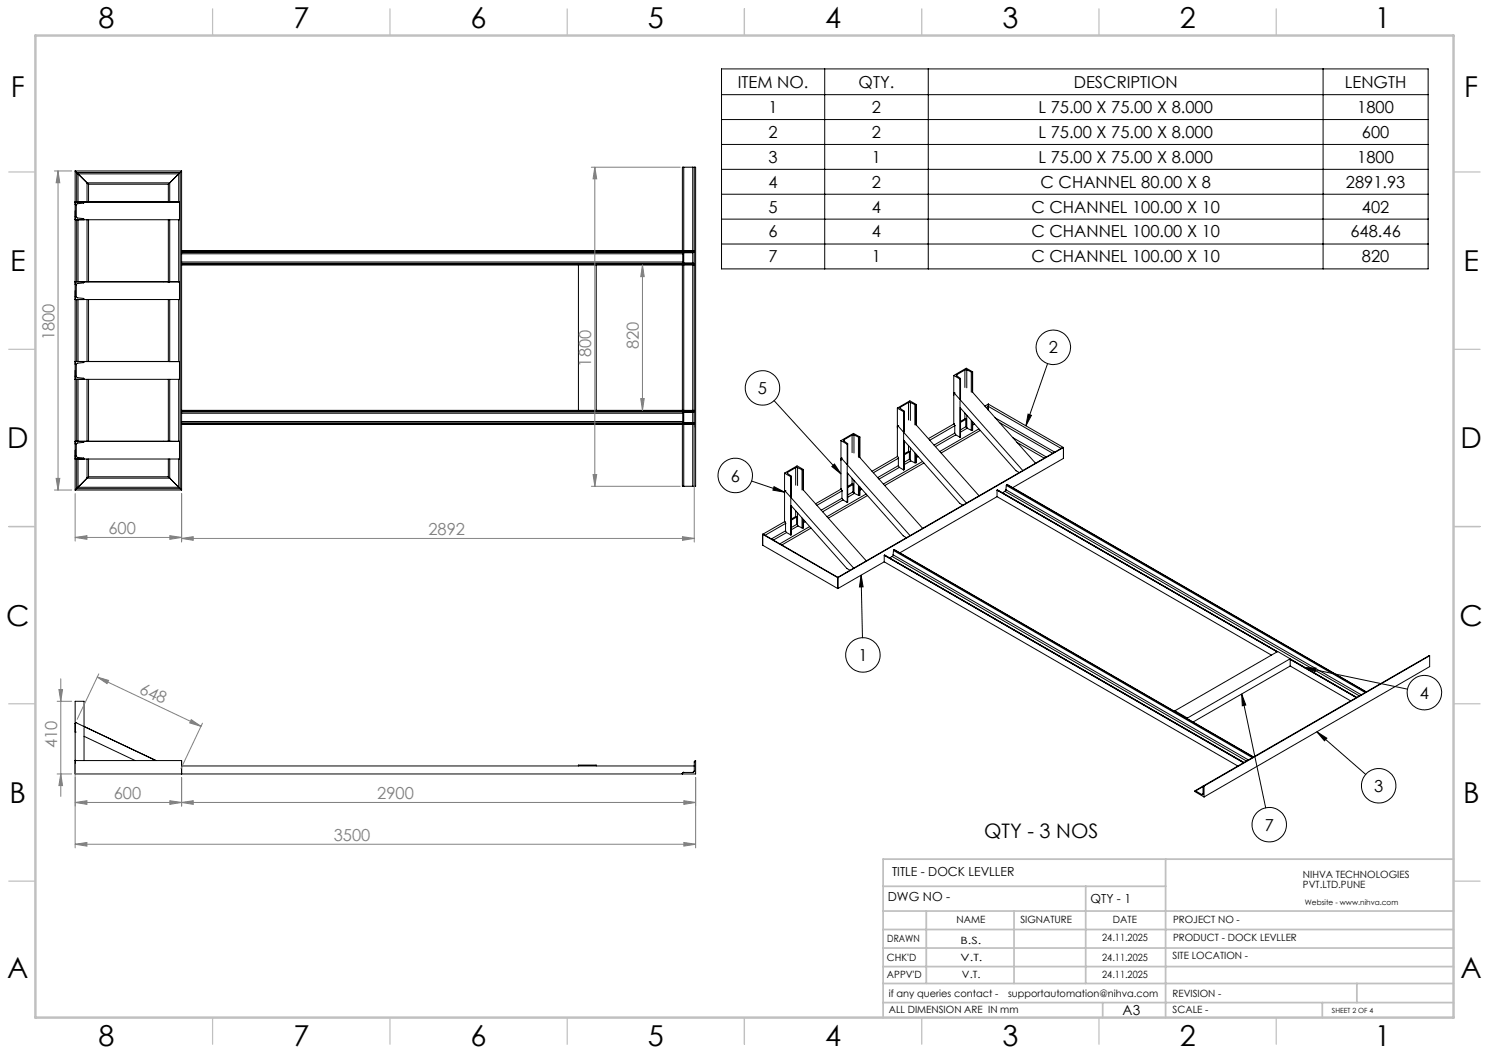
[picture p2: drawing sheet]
<svg xmlns="http://www.w3.org/2000/svg" width="420mm" height="297mm" viewBox="0 0 420 297" stroke-linecap="round" stroke-linejoin="round" font-family="sans-serif">
<g fill="none" stroke="#000" stroke-width=".28">
<path d="M203.5 19.4h199.3v56.4h-199.3zM232.6 19.4v56.4M261.8 19.4v56.4M373.2 19.4v56.4M203.5 26.7h199.3M203.5 33.7h199.3M21.2 57.7h.1M21.2 57h.1M21.2 48.2l.4 .4M21.2 48.2v90M21.2 57h29.4v5h-29.4M21.2 48.2h30"/>
<path d="M21.6 48.6l.4 .4M21.6 48.6v8.4M21.6 48.6h29.2M22 49l2.6 2.6M22 49h28.4M22 49v8M23.7 57l-.1 .3-1.8 .2-.3 .3 .1 3.5 1.9 .4 .2 .3M24.6 51.6l.4 .4M24.6 51.6h23.3M24.6 51.6v5.4M25 52v5M25 52h22.5"/>
<path d="M47.5 57h.1M47.5 52v5M47.9 51.6l-.4 .4M47.9 51.6v5.4M50.4 49l-2.5 2.6M50.4 49v8M50.8 48.6l-.4 .4M50.8 48.6v89.2M51.2 48.2l-.4 .4M51.2 48.2v90M192.9 47.2h-.4v23.5M192.9 47.2h2.5"/>
<path d="M192.9 47.2v23.5M195.4 47.2h.4M195.4 47.2v23.5M195.8 47.2h.4v90h-.4M195.8 47.2v90M203.5 40.7h199.3M203.5 47.8h199.3M203.5 54.8h199.3M21.2 79.5h.1M21.2 79.5h29.4v5h-29.4M21.3 62h.1M21.6 62v17.5"/>
<path d="M22 62v17.5M23.7 79.5l-.2 .3-1.7 .2-.3 .3 .1 3.5 2 .4 .1 .3M24.6 62v17.5M25 62v17.5M47.5 79.5h.1M47.5 62v17.5M47.9 62v17.5M50.4 62v17.5M51.2 74.7h144.6M51.2 71h144.6M51.2 70.8h144.6M51.2 70.7h144.6"/>
<path d="M51.2 74.6h144.6M51.2 74.4h144.6M51.2 71.2h144.6M51.2 74.3h144.6M51.2 71.6h141.4M51.2 73.9h141.4M163.2 74.7v41M168.2 74.7v41M192.5 74.7v41M192.6 73.9l.3 .3M192.6 71.6v2.3M192.9 71.3l-.3 .3"/>
<path d="M192.9 71.3h2.5M192.9 74.2h2.5M192.9 71.3v2.9M192.9 74.7v41M195.4 74.2l.3 .1M195.4 71.3v2.9M195.4 74.7v41M195.7 71.2l-.3 .1M203.5 61.8h199.3M203.5 68.8h199.3M21.2 80.2v.1M21.3 84.5h.1"/>
<path d="M21.6 84.5v17.4M22 84.5v17.4M24.6 84.5v17.4M25 84.5v17.4M47.5 84.5v17.5M47.9 84.5v17.5M50.4 84.5v17.5M21.2 102.7v.1M21.2 102h29.4v5h-29.4M21.3 107h.1M21.6 107v17.5M22 107v17.5"/>
<path d="M23.7 102l-.1 .3-1.7 .1-.4 .4 .1 3.5 2 .4 .1 .3M24.6 107v17.5M25 107v17.5M47.4 101.9l.4 .1M47.5 107v17.5M47.9 107v17.5h2.5v-17.5M51.2 115.7h144.6M51.2 115.8h144.6M51.2 116h144.6M51.2 119.6h144.6M51.2 119.4h144.6M51.2 119.7h144.6"/>
<path d="M51.2 116.2h144.6M51.2 119.3h144.5M51.2 116.6h141.4M51.2 118.9h141.4M192.5 119.7v17.5h.4M192.6 118.9l.3 .3M192.6 116.6v2.3M192.9 116.3l-.3 .3M192.9 116.3h2.5M192.9 119.2h2.5M192.9 116.3v2.9M192.9 119.7v17.5"/>
<path d="M195.4 119.2l.3 .1M195.4 116.3v2.9M195.4 119.7v17.5M195.7 116.2l-.3 .1M195.7 119.3h.1M218.3 113l18.9 20.7M253.1 115.1l.1 13.6M253.1 115.1l1.8 1M253.9 115.2l1.1 .7v.2M254 114.9l-.1 .3M254 114.9v.3M254.9 116.1v5.9"/>
<path d="M255 116.1h-.1M255 116.1v5.8M255 116v5.8M256.3 113.5h.5M256.3 113.5l-2.3 1.4M256.3 113.5v5M256.8 113.5l1.3 .6M256.8 113.5v5.1M258.1 114.1h.3M258.1 114.1v5.7M258.4 114.1v5.8M258.4 114.1v5.8l17.8 19.9"/>
<path d="M258.4 114.1l-1.8-1-3.5 2M258.4 114.1h.1M269 105.9l.1 13.7M269 105.9l1.8 1M269.1 119.6l-7.2 4.1M269.1 119.6l.2 .5M269.1 110.8h.1M269.1 110.8l19.4 21.9M269.1 110.8l-.1 .2M269.8 106l1.1 .7v.2M269.9 105.7l-.1 .3M269.9 105.7v.3"/>
<path d="M270.8 106.9v5.8M270.8 113v10.3M270.8 115l15.8 17.8 .9 .5M270.9 106.9h-.1M270.9 106.9v5.8M270.9 115.1v8.2M270.9 106.8v5.8M272.2 118.1l.2 .2M272.2 104.3l-2.3 1.4M272.2 118.1l-1.3 .7M272.2 104.3v5M272.2 116.5v1.6"/>
<path d="M272.4 118.3v2.1M272.4 118.3l-1.5 .8M272.7 104.3h-.5M272.7 104.3l1.3 .6M272.7 104.3v5.1M272.7 117.1v3.5M274 104.9h.3M274 104.9v5.7M274 118.6v2.8M274.3 104.9v5.8M274.3 118.9v2.4M274.4 110.7l17.7 19.9"/>
<path d="M274.4 104.9l-1.8-1-3.6 2M274.4 104.9h-.1M274.4 104.9v5.8M274.4 119l-.1 2.3M274.5 119.2l-.1 .1M274.9 119.6l-.5 .3M278.8 114v.6M278.8 114l-1 .5M278.8 114.6v1.1M278.8 114l21.2 12.2M278.8 114.6l-.6 .4M278.8 114.6l20.5 11.9"/>
<path d="M280.7 117.8l16.8 9.7M281.9 119.2l15 8.6M290 116.8l.9 .4-1.5 2.9zM295.5 102.5l-6.1 17.6M21.2 125.2v.1M21.2 124.5h29.4v5h-29.4M21.2 138.2h30M21.3 129.5h.1M21.6 137.8l-.4 .4M21.6 137.8h29.2M21.6 129.5v8.3M22 137.4l-.4 .4"/>
<path d="M22 137.4h28.4M22 129.5v7.9M23.7 124.5l-.1 .3-1.7 .2-.4 .3 .1 3.5 .3 .2 1.7 .2 .1 .3M24.6 134.9h23.3M24.6 134.9l-2.6 2.5M24.6 129.5v5.4M25 134.5l-.4 .4M25 134.5h22.5M25 129.5v5M47.5 124.5h.1M47.5 134.5l.4 .4M47.5 129.5v5"/>
<path d="M47.9 134.9l2.5 2.5M47.9 129.5v5.4M50.4 137.4l.4 .4M50.4 129.5v7.9M50.8 137.8l.4 .4M192.9 137.2h2.5M195.4 137.2h.4M212 135.7l9.3 3.1M218.3 137.3l3 1.5-3.3-.5zM221.3 133.5l.1 13.6M221.3 133.5l1.8 1M221.4 138.4h.1"/>
<path d="M221.4 138.4l19.4 21.9M221.4 138.4l-.1 .2M222.1 133.2l-.1 .3 1.1 .9M222.1 133.2v.4M223.1 134.5v5.8M223.1 134.4v.1M223.1 134.4v5.9M223.2 134.4v5.8M224.4 131.9h.6M224.4 131.9l-2.3 1.3M224.4 131.9v4.9M225 131.9l1.2 .6"/>
<path d="M225 131.9v5M226.2 132.5v5.7M226.6 132.5h-.4M226.6 132.5v5.8M226.6 132.4v5.9l17.7 19.9M226.6 132.4l-1.8-1-3.5 2.1M226.6 132.4v.1M234.6 131.6l.8-.7 1.8 2.8zM237.2 124.3l.1 13.6M237.2 124.3l1.8 1M237.3 137.9l-7.3 4.2M237.3 137.9l.2 .6"/>
<path d="M237.3 129.2h.1M237.3 129.2l19.4 21.9M237.3 129.2l-.1 .2M237.5 138.5v2M237.5 138.5l-7.1 4M238.1 124l-.2 .3 1.2 .8-.1 .2M238.1 124v.4M239 125.3v5.8M239 131.4v10.3M239 133.4l15.8 17.7 .9 .6M239 125.3h.1M239 133.4v8.3"/>
<path d="M239.1 133.5l-.1 8.2M239.1 125.2v5.8M240.3 136.5l.3 .2M240.3 122.7l-2.2 1.3M240.3 136.5l-1.2 .7M240.3 122.7v5M240.3 134.9v1.6M240.6 138.7l.3 .3M240.6 136.7v2M240.6 136.7l-1.5 .8M240.6 138.7l-1.5 .9M240.9 122.7h-.6"/>
<path d="M240.9 122.7l1.2 .6M240.9 139l.1 .2M240.9 122.7v5.1M240.9 135.5v3.5M241 139.2l1.1 .5M241 139.2l-1.9 1.1M242.1 123.3h.4M242.1 139.7h.4M242.1 123.3v5.7M242.1 136.9v2.8M242.5 123.3v5.8M242.5 137.3v2.4"/>
<path d="M242.5 123.3v5.7l17.7 20M242.5 123.3l-1.8-1.1-3.5 2.1M242.5 123.3h.1M242.7 137.5l-.2 .1M243.1 138l-.6 .3M244.3 139.3l-11 6.4M244.7 139.8l-11.1 6.4M253.2 128.7l-7.2 4.2M253.2 128.7l.2 .6M253.2 120h.1M253.2 120l19.4 21.9M253.2 120l-.1 .2"/>
<path d="M253.4 131.3l.3 .5M253.4 129.3v2M253.4 129.3l-7.1 4M253.4 131.3l-5.9 3.4M253.7 131.8l1.2 .7M253.7 131.8l-5.8 3.3M254.9 122.2v10.3M254.9 124.2l15.8 17.8 .9 .5M255 132.5h-.1M255 124.2v8.3M255 124.3v8.2M256.3 127.3l.2 .2"/>
<path d="M256.3 127.3l-1.3 .7M256.3 125.7v1.6M256.5 129.5l.3 .3M256.5 127.5v2M256.5 127.5l-1.5 .8M256.5 129.5l-1.5 .9M256.8 129.8l.1 .2M256.8 126.3v3.5M256.9 130l1.2 .5M256.9 130l-1.9 1.1M258.1 130.5h.3M258.1 127.7v2.8"/>
<path d="M258.4 128.1v2.4M258.4 128.2v2.3M258.6 128.3l-.2 .1M259 128.8l-.6 .3M260.2 130.2l-11 6.3M260.6 130.6l-11 6.3M269.3 122.2l.3 .5M269.3 120.1v2.1M269.3 120.1l-7 4.1M269.3 122.2l-5.8 3.4M269.6 122.7l1.2 .6M269.6 122.7l-5.8 3.3"/>
<path d="M270.9 123.3h-.1M272.4 120.4l.3 .2M272.4 120.4l-1.5 .8M272.7 120.6l.1 .2M272.8 120.8l1.2 .6M272.8 120.8l-1.9 1.1M274.3 121.3l-.3 .1M276.1 121l-11 6.3M276.5 121.4l-11 6.4M281.2 138.3v1.8M281.2 138.3l79 45.6M281.3 138.2l79 45.6"/>
<path d="M281.3 138.2l-.1 .1M283.5 138.6l-.7 .4M283.5 138.6l99.9 57.7M283.7 138.1l-.2 .5M283.7 138.1l100.3 57.9M283.8 136.9l-.1 1.2M283.8 136.9l101.3 58.4M284 136.7l-.2 .2M284 136.7l101.4 58.5M284 136.7l101.3 58.5M285.7 123.4l9.4 5.5M286.8 124.8l7.7 4.4"/>
<path d="M299.6 126.3l-63.3 36.5M300 126.2l-.4 .1M300 126.2l-63.7 36.7M300 126.2v3.1l-14.4 8.2M215.1 150.7l21.2 12.1M215.1 150.7l21.2 12.2M215.1 150.7v3.1l21.2 12.2M221.4 147.1l-6.3 3.6M221.4 147.1l.2 .5M221.6 149.7l.3 .5M221.6 147.6v2.1M221.6 147.6l-5.8 3.4"/>
<path d="M221.6 149.7l-4 2.3M221.9 150.2l1.2 .7M221.9 150.2l-3.7 2.1M223.1 140.6v10.3M223.1 142.6l15.8 17.7 .8 .5M223.1 150.8v.1M223.1 142.6v8.2M223.2 142.7l-.1 8.1M224.4 145.7l.3 .1M224.4 145.7l-1.2 .7M224.4 144.1v1.6M224.7 147.9l.3 .3"/>
<path d="M224.7 145.8v2.1M224.7 145.8l-1.5 .9M224.7 147.9l-1.5 .9M225 148.2l.1 .1M225 144.7v3.5M225.1 148.3l1.1 .6M225.1 148.3l-1.9 1.1M226.2 148.9h.4M226.2 146.1v2.8M226.6 146.5v2.4M226.8 146.7l-.2 .1M227.2 147.1l-.6 .4"/>
<path d="M228.4 148.5l-8.4 4.9M228.8 148.9l-8.2 4.8M237.5 140.5l.3 .5M237.5 140.5l-5.9 3.4M237.8 141l1.2 .7M237.8 141l-5.8 3.4M239 141.7h.1M249.4 158.5l-13.1 7.5M249.4 158.5l99.8 57.6M249.4 156.6v1.9M249.4 156.6l101.4 58.6M249.5 156.6l101.4 58.4"/>
<path d="M249.5 156.6h-.1M249.5 156.6l101.3 58.5M251.6 156.9l-.7 .5M251.6 156.9l100 57.8M251.9 156.5l-.3 .4M251.9 156.5l100.2 57.8M252 155.3l-.1 1.2M252 155.3l101.3 58.4M252.2 155l-.2 .3M252.2 155l101.4 58.5M252.2 155l101.3 58.5M281.2 140.1l-27.4 15.8"/>
<path d="M281.2 140.1l77.4 44.7M236.3 162.8v.1M236.3 162.9v3.1M242.9 162.2l.4 17.7M242.9 162.2l.6 3.3-1.1 .1zM350.2 195.8l6.8 32.1M350.2 195.8l1.2 3.1-1 .2zM363.9 185.8l18.8 10.9M363.9 185.8l-29 16.7M363.9 185.8v2.1M363.9 187.9l-27.4 15.8M363.9 185.8l-3.5-2-29 16.7"/>
<path d="M363.9 187.9l17.1 9.8M363.9 186l18.7 10.8M367.8 188.3l29.2 6.1M367.8 188.3l3.4 .2-.2 .9zM403.3 185l-66.3 38.1M403.3 185v3l-63.7 36.8M403.3 185l-63.7 36.7M21.2 206.5h.1M21.3 203.8h.1M21.3 203.8l22.7 10.7M21.3 203.8l-.1 .2M21.4 214.5h-.2h30v3.8"/>
<path d="M23.7 207.7l14.4 6.8M23.7 205.2v9.3M44.1 214.5l-20.4-9.6v-7.1h-2.5v20.5h175v-3.8l-.4 .3v2.7M51.2 216h144.6M163.2 216v-.2h5v.2M192.4 218.2l.5-.3-.4 .4zM192.9 217.9h2.5M195.8 217.5l-.4 .4M331.4 200.5l3.5 2M331.4 200.5v.2M334.9 202.5v.2M371.4 206.4l13.8 12"/>
<path d="M371.4 206.4l2.9 1.8-.7 .7zM337.3 223.1l-.3 .1 2.6 1.6M337.3 223.1l1.8 1M339.3 223.9v.3l-.2-.1M339.3 221.9v2M339.3 223.9l-.2 .2M339.3 221.9l-2 1.2M339.6 221.7l-.3 .2M339.6 221.7v3.1"/>
<circle cx="297.1" cy="98" r="4.9"/>
<circle cx="215.1" cy="109.4" r="4.9"/>
<circle cx="207.4" cy="134.1" r="4.9"/>
<circle cx="243.4" cy="184.7" r="4.9"/>
<circle cx="401.8" cy="195.4" r="4.9"/>
<circle cx="358" cy="232.6" r="4.9"/>
<circle cx="388.9" cy="221.6" r="4.9"/>
</g>
<g fill="none" stroke="#808080" stroke-width=".28">
<path d="M15.3 48.2h4.9M16.4 48.2l.5 3.3h-1.1zM16.4 48.2v90M166.8 47.2h25.1M167.8 47.2v90M167.8 47.2l.5 3.2h-1zM181.2 74.7v41M181.2 74.7l.5 3.3h-1zM180.7 112.4h1l-.5 3.3zM15.3 138.2h4.9M15.8 134.9h1.1l-.5 3.3zM21.2 139.2v13.4"/>
<path d="M51.2 139.2v13.7M166.8 137.2h25.1M167.3 133.8h1l-.5 3.4zM195.8 120.7v32.2M21.2 151.6l3.3-.5v1zM21.2 151.6h30M47.9 151.1l3.3 .5-3.3 .5zM51.2 151.9l3.3-.5v1zM51.2 151.9h144.6M192.5 151.4l3.3 .5-3.3 .5zM16.1 197.8h4.1M16.6 194.5h1l-.5 3.3z"/>
<path d="M17.1 191.4v33.2M27.4 191l29.3 13.9M27.4 191l3.2 .9-.4 .9zM27.9 190.1l-6.1 12.8M16.1 218.3h4.1M17.1 218.3l.5 3.3h-1zM21.2 215.5v23.6M51.2 219.3v8.1M53.9 203l2.8 1.9-3.2-1zM57.1 204l-6.1 12.8M196.2 219.3v19.8M21.2 226.3l3.3-.5v1.1z"/>
<path d="M21.2 238.1l3.3-.5v1.1zM21.2 226.3h175M21.2 238.1h175M47.9 225.8l3.3 .5-3.3 .6zM51.2 226.3l3.3-.5v1.1zM192.9 225.8l3.3 .5-3.3 .6zM192.9 237.6l3.3 .5-3.3 .6z"/>
</g>
<g fill="none" stroke="#c0c0c0" stroke-width=".35">
<path d="M60 2.5v7.5M110 2.5v7.5M160 2.5v7.5M210 2.5v7.5M260 2.5v7.5M310 2.5v7.5M360 2.5v7.5M2.5 48.5h7.5M410 48.5h7.5M2.5 98.5h7.5M410 98.5h7.5M2.5 148.5h7.5"/>
<path d="M410 148.5h7.5M2.5 198.5h7.5M410 198.5h7.5M2.5 248.5h7.5M410 248.5h7.5M60 287v7.5M110 287v7.5M160 287v7.5M210 287v7.5M260 287v7.5M310 287v7.5M360 287v7.5"/>
</g>
<g fill="none" stroke="#c0c0c0" stroke-width=".5">
<path d="M249.1 257h160.9M249.1 250h79.7M261.3 257v20.4M286 257v20.4M306.2 250v27.4M328.8 242.3v44.7M410 242.3h-160.9v44.7M249.1 272.6h160.9M249.1 267.4h160.9M249.1 262.2h160.9M249.1 277.4h160.9M382.7 277.4v5.4"/>
<path d="M249.1 282.8h160.9M311 282.8v4.2M373 282.8v4.2"/>
</g>
<path d="M10 10h400v277h-400z" fill="none" stroke="#c0c0c0" stroke-width=".7"/>
<path d="M290 116.8l.9 .4-1.5 2.9zM367.8 188.3l3.4 .2-.2 .9zM371.4 206.4l2.9 1.8-.7 .7zM350.2 195.8l1.2 3.1-1 .2zM242.9 162.2l.6 3.3-1.1 .1zM218.3 137.3l3 1.5-3.3-.5zM234.6 131.6l.8-.7 1.8 2.8z" fill="#000"/>
<g fill="#808080">
<path d="M53.9 203l2.8 1.9-3.2-1zM27.4 191l3.2 .9-.4 .9z"/>
<path d="M192.5 151.4l3.3 .5-3.3 .5zM51.2 151.9l3.3-.5v1zM47.9 151.1l3.3 .5-3.3 .5zM21.2 151.6l3.3-.5v1z"/>
<path d="M51.2 226.3l3.3-.5v1.1zM192.9 225.8l3.3 .5-3.3 .6z"/>
<path d="M21.2 226.3l3.3-.5v1.1zM47.9 225.8l3.3 .5-3.3 .6z"/>
<path d="M17.1 218.3l.5 3.3h-1zM16.6 194.5h1l-.5 3.3zM15.8 134.9h1.1l-.5 3.3zM16.4 48.2l.5 3.3h-1.1zM167.3 133.8h1l-.5 3.4zM167.8 47.2l.5 3.2h-1zM180.7 112.4h1l-.5 3.3zM181.2 74.7l.5 3.3h-1z"/>
<path d="M21.2 238.1l3.3-.5v1.1zM192.9 237.6l3.3 .5-3.3 .6z"/>
</g>
<g font-size="8.1">
<text x="27.8" y="8">8</text>
<text x="82.8" y="8">7</text>
<text x="132.8" y="8">6</text>
<text x="182.8" y="8">5</text>
<text x="232.8" y="8">4</text>
<text x="282.8" y="8">3</text>
<text x="332.8" y="8">2</text>
<text x="387.8" y="8">1</text>
<text x="3" y="27.2">F</text>
<text x="413" y="27.2">F</text>
<text x="2.8" y="76.5">E</text>
<text x="412.8" y="76.5">E</text>
<text x="2" y="126.5">D</text>
<text x="412" y="126.5">D</text>
<text x="1.7" y="176.5">C</text>
<text x="411.7" y="176.5">C</text>
<text x="2.7" y="226.5">B</text>
<text x="412.7" y="226.5">B</text>
<text x="2" y="275.7">A</text>
<text x="412" y="275.7">A</text>
<text x="27.8" y="295">8</text>
<text x="82.8" y="295">7</text>
<text x="132.8" y="295">6</text>
<text x="182.8" y="295">5</text>
<text x="232.8" y="295">4</text>
<text x="282.8" y="295">3</text>
<text x="332.8" y="295">2</text>
<text x="387.8" y="295">1</text>
</g>
<text font-size="5.6" x="277.6" y="236.4">QTY - 3 NOS</text>
<g font-size="4.7">
<text x="208.1" y="24.7">ITEM NO.</text>
<text x="242.2" y="24.7">QTY.</text>
<text x="302.9" y="24.7">DESCRIPTION</text>
<text x="379.4" y="24.7">LENGTH</text>
<text x="216.8" y="31.9">1</text>
<text x="246" y="31.9">2</text>
<text x="292.9" y="31.9">L 75.00 X 75.00 X 8.000</text>
<text x="382.9" y="31.9">1800</text>
<text x="216.8" y="38.9">2</text>
<text x="246" y="38.9">2</text>
<text x="292.9" y="38.9">L 75.00 X 75.00 X 8.000</text>
<text x="384.1" y="38.9">600</text>
<text x="216.8" y="45.9">3</text>
<text x="246" y="45.9">1</text>
<text x="292.9" y="45.9">L 75.00 X 75.00 X 8.000</text>
<text x="382.9" y="45.9">1800</text>
<text x="216.8" y="52.9">4</text>
<text x="246" y="52.9">2</text>
<text x="293.5" y="52.9">C CHANNEL 80.00 X 8</text>
<text x="379.6" y="52.9">2891.93</text>
<text x="216.8" y="60">5</text>
<text x="246" y="60">4</text>
<text x="290.9" y="60">C CHANNEL 100.00 X 10</text>
<text x="384.1" y="60">402</text>
<text x="216.8" y="67">6</text>
<text x="246" y="67">4</text>
<text x="290.9" y="67">C CHANNEL 100.00 X 10</text>
<text x="380.9" y="67">648.46</text>
<text x="216.8" y="74">7</text>
<text x="246" y="74">1</text>
<text x="290.9" y="74">C CHANNEL 100.00 X 10</text>
<text x="384.1" y="74">820</text>
<text x="295.8" y="99.7">2</text>
<text x="213.8" y="111.1">5</text>
<text x="206.1" y="135.8">6</text>
<text x="242.1" y="186.4">1</text>
<text x="400.5" y="197.1">4</text>
<text x="387.6" y="223.3">3</text>
<text x="356.7" y="234.3">7</text>
</g>
<g font-size="4.7" fill="#808080">
<text x="15.4" y="96" transform="rotate(-90 15.4 96)">1800</text>
<text x="180.2" y="98.4" transform="rotate(-90 180.2 98.4)">820</text>
<text x="166.8" y="103.4" transform="rotate(-90 166.8 103.4)">1800</text>
<text x="30.6" y="150.6">600</text>
<text x="120.8" y="150.8">2892</text>
<text x="39.1" y="195.3" transform="rotate(25 39.1 195.3)">648</text>
<text x="16.1" y="211" transform="rotate(-90 16.1 211)">410</text>
<text x="32.1" y="225.3">600</text>
<text x="106.4" y="225.3">2900</text>
<text x="94.1" y="237.1">3500</text>
</g>
<text font-size="3.9" x="316.7" y="286.4">A3</text>
<g font-size="3.5">
<text x="251.6" y="247">TITLE - DOCK LEVLLER</text>
<text x="250.4" y="254.2">DWG NO -</text>
<text x="307.6" y="254.8">QTY - 1</text>
</g>
<g font-size="2.8">
<text x="367.5" y="247.7">NIHVA TECHNOLOGIES</text>
<text x="367.5" y="250.5">PVT.LTD.PUNE</text>
<text x="269.8" y="260.4">NAME</text>
<text x="287.8" y="260.4">SIGNATURE</text>
<text x="313.9" y="260.5">DATE</text>
<text x="330.9" y="260.5">PROJECT NO -</text>
<text x="250.3" y="265.7">DRAWN</text>
<text x="270.9" y="266.1">B.S.</text>
<text x="310.9" y="265.5">24.11.2025</text>
<text x="330.9" y="265.5">PRODUCT - DOCK LEVLLER</text>
<text x="250.2" y="271.1">CHK'D</text>
<text x="250.2" y="275.8">APPV'D</text>
<text x="270.9" y="271.1">V.T.</text>
<text x="271.3" y="275.8">V.T.</text>
<text x="310.9" y="271.1">24.11.2025</text>
<text x="310.9" y="275.8">24.11.2025</text>
<text x="330.7" y="270.6">SITE LOCATION -</text>
<text x="250.7" y="281.1">if any queries contact -</text>
<text x="284.3" y="281.1">supportautomation@nihva.com</text>
<text x="330.7" y="281.1">REVISION -</text>
<text x="250.7" y="285.6">ALL DIMENSION ARE IN mm</text>
<text x="330.7" y="285.6">SCALE -</text>
</g>
<text font-size="2.1" x="368.1" y="255.1">Website - www.nihva.com</text>
<text font-size="2" x="375.7" y="285.6">SHEET 2 OF 4</text>
</svg>
